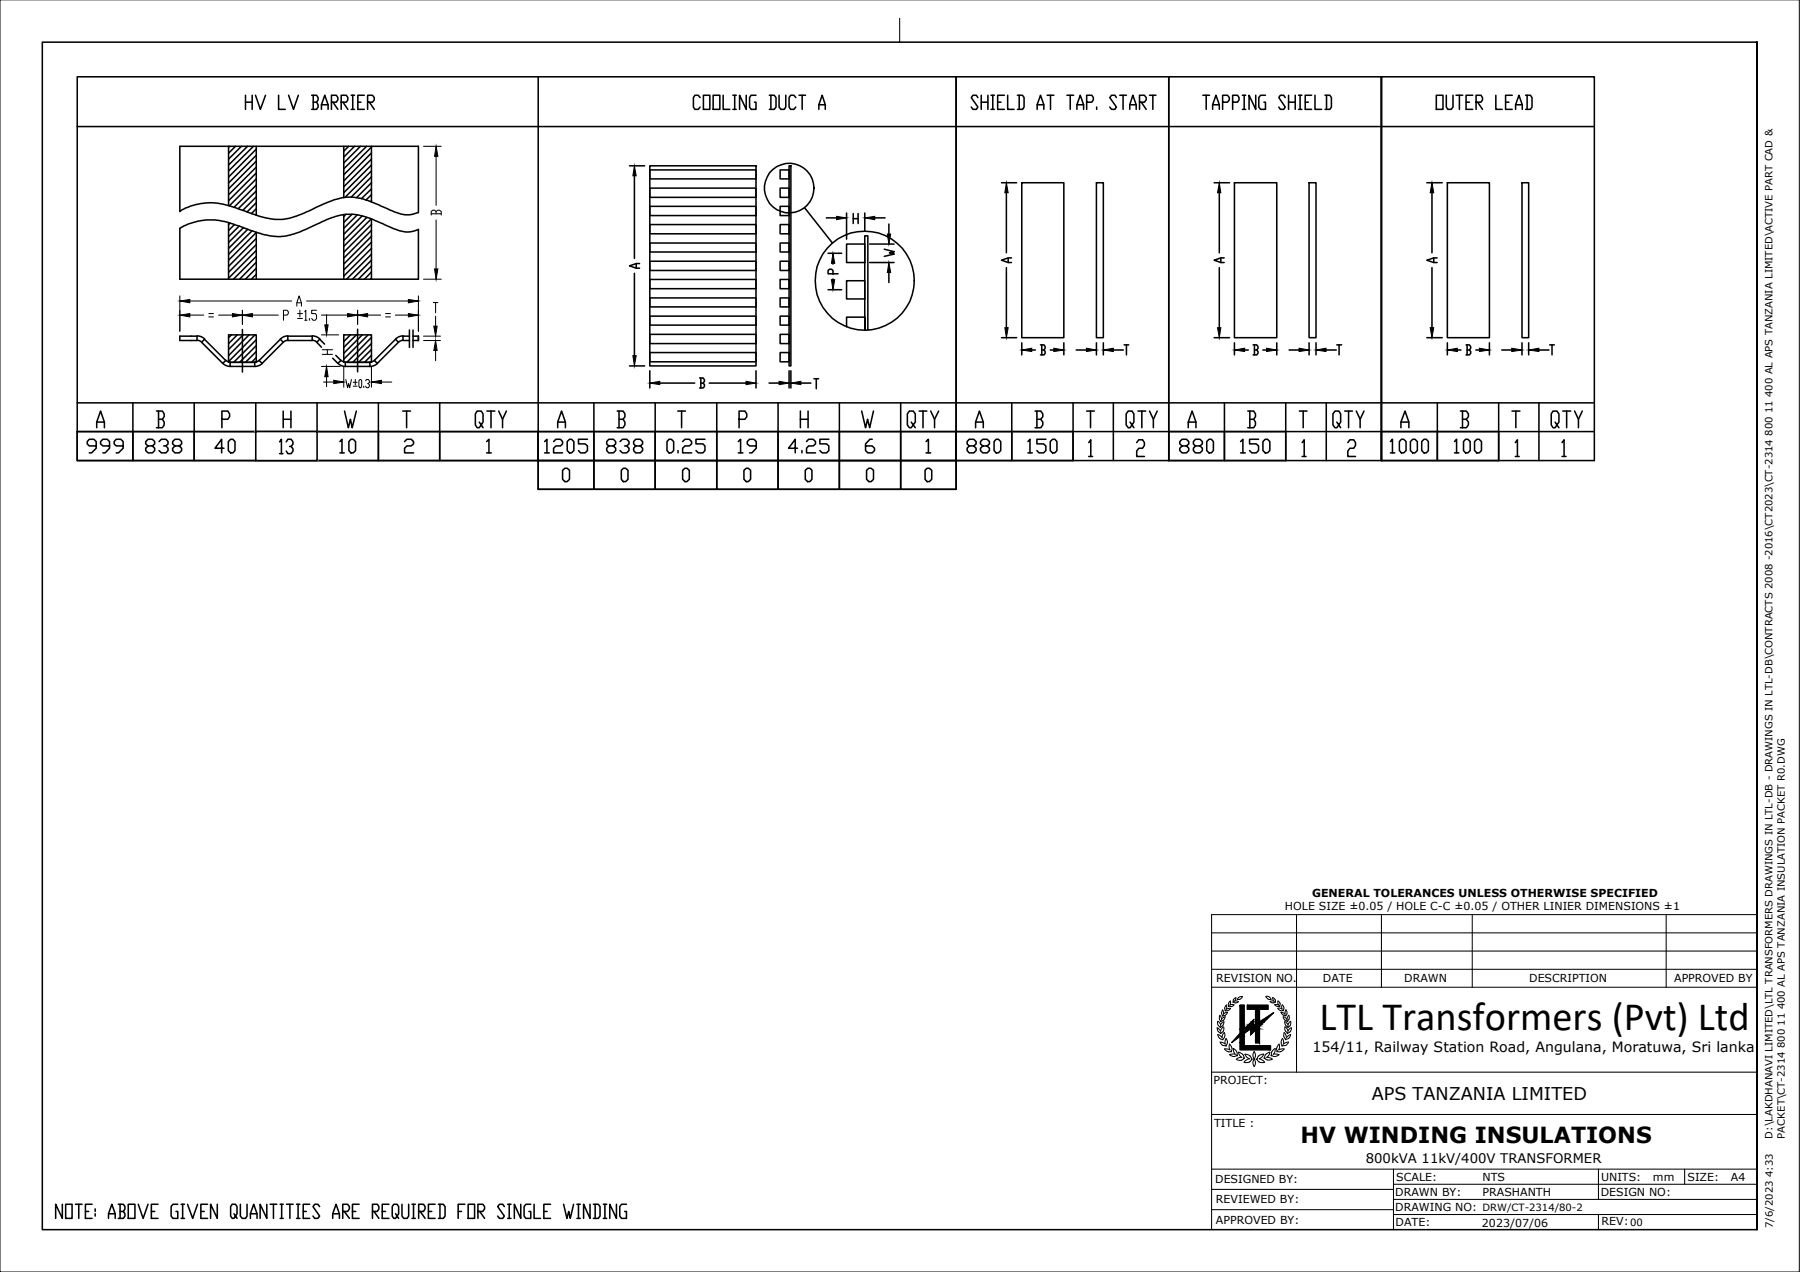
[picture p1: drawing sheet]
<svg xmlns="http://www.w3.org/2000/svg" width="297mm" height="210mm" viewBox="0 0 297 210" stroke-linecap="round" stroke-linejoin="round" font-family="sans-serif">
<!-- layer: 0 -->
<g fill="none" stroke="#000" stroke-width=".25">
<path d="M40.5 16.9h1.1M40.5 15.7v2.3M41.6 15.7v2.3M42.2 15.7l.8 2.3 .8-2.3M46 15.7v2.3h1.1M47.6 15.7l.8 2.3 .8-2.3M51.4 15.7h.8l.3 .4v.4l-.3 .4M51.7 16.9h.5l.3 .4v.4l-.3 .3h-.8M51.7 15.7v2.3M53 18v-.7l.6-1.6 .5 1.6v.7M53 17.3h1.1M54.7 16.9h.8l.3-.4v-.4l-.3-.4h-.8v2.3"/>
<path d="M54.9 16.9l.9 1.1M56.3 16.9h.8l.3-.4v-.4l-.3-.4h-.8v2.3M56.6 16.9l.8 1.1M58 15.7h.5M58 18h.5M58.2 15.7v2.3M59.1 16.9h.5M60.1 15.7h-1v2.3h1M60.7 16.9h.8l.3-.4v-.4l-.3-.4h-.8v2.3M61 16.9l.8 1.1M88.8 12.7h69v68h-69zM88.8 12.7h-76.1v63.3h250.4v-63.3h-35.1v63.3"/>
<path d="M115.5 16.1l-.3-.4h-.5l-.3 .4v1.6l.3 .3h.5l.3-.3M116.1 15.7h1v2.3h-1zM117.7 15.7h1.1v2.3h-1.1zM119.3 15.7v2.3h1.1M120.9 15.7h.6M120.9 18h.6M121.2 15.7v2.3M123.1 15.7v2.3l-1.1-2.3v2.3M124.8 15.7h-.8l-.3 .4v1.6l.3 .3h.8v-1.1h-.3M127 15.7h.8l.3 .4v1.6l-.3 .3h-.8M127.2 15.7v2.3M128.6 15.7v2l.3 .3h.5l.3-.3v-2"/>
<path d="M131.3 16.1l-.3-.4h-.5l-.3 .4v1.6l.3 .3h.5l.3-.3M131.9 15.7h1M132.4 15.7v2.3M135.1 18v-.7l.6-1.6 .5 1.6v.7M135.1 17.3h1.1M161.4 16.1l-.3-.4h-.5l-.3 .4 1.1 1.6-.3 .3h-.5l-.3-.3M161.9 15.7v2.3M161.9 16.9h1.1M163 15.7v2.3M163.5 15.7h.6M163.5 18h.6M163.8 15.7v2.3"/>
<path d="M164.6 16.9h.6M165.7 15.7h-1.1v2.3h1.1M166.3 15.7v2.3h1M167.9 15.7h.8l.3 .4v1.6l-.3 .3h-.8M168.2 15.7v2.3M171.2 18v-.7l.5-1.6 .6 1.6v.7M171.2 17.3h1.1M172.8 15.7h1.1M173.4 15.7v2.3M176.1 15.7h1.1M176.6 15.7v2.3M177.7 18v-.7l.6-1.6 .5 1.6v.7"/>
<path d="M177.7 17.3h1.1M179.3 16.9h.9l.2-.4v-.4l-.2-.4h-.9v2.3M181 17.7v.3M184.2 16.1l-.2-.4h-.6l-.3 .4 1.1 1.6-.2 .3h-.6l-.3-.3M184.8 15.7h1.1M185.3 15.7v2.3M186.4 18v-.7l.5-1.6 .6 1.6v.7M186.4 17.3h1.1M188 16.9h.8l.3-.4v-.4l-.3-.4h-.8v2.3M188.3 16.9l.8 1.1M189.7 15.7h1.1M190.2 15.7v2.3"/>
<path d="M198.5 15.7h1.1M199.1 15.7v2.3M200.1 18v-.7l.6-1.6 .5 1.6v.7M200.1 17.3h1.1M201.8 16.9h.8l.3-.4v-.4l-.3-.4h-.8v2.3M203.4 16.9h.8l.3-.4v-.4l-.3-.4h-.8v2.3M205 15.7h.6M205 18h.6M205.3 15.7v2.3M207.2 15.7v2.3l-1.1-2.3v2.3M208.8 15.7h-.8l-.3 .4v1.6l.3 .3h.8v-1.1h-.2M212.1 16.1l-.3-.4h-.5l-.3 .4 1.1 1.6-.3 .3h-.5l-.3-.3"/>
<path d="M212.6 16.9h1.1M212.6 15.7v2.3M213.7 15.7v2.3M214.3 15.7h.5M214.3 18h.5M214.5 15.7v2.3M215.4 16.9h.5M216.5 15.7h-1.1v2.3h1.1M217 15.7v2.3h1.1M218.7 15.7h.8l.2 .4v1.6l-.2 .3h-.8M218.9 15.7v2.3M228 12.7v63.3"/>
<path d="M237 15.7h1.1v2.3h-1.1zM238.7 15.7v2l.2 .3h.6l.3-.3v-2M240.3 15.7h1.1M240.8 15.7v2.3M241.9 16.9h.6M243 15.7h-1.1v2.3h1.1M243.6 16.9h.8l.2-.4v-.4l-.2-.4h-.8v2.3M243.8 16.9l.8 1.1M246.8 15.7v2.3h1.1M248.5 16.9h.5M249.6 15.7h-1.1v2.3h1.1M250.1 18v-.7l.6-1.6 .5 1.6v.7"/>
<path d="M250.1 17.3h1.1M251.8 15.7h.8l.2 .4v1.6l-.2 .3h-.8M252 15.7v2.3M12.7 20.9h250.4M29.7 24.1h39.3v11l-.4 .1a4.6 4.6 0 0 1-3.9-.4l-1.2-.5a14.1 14.1 0 0 0-5.3-1.8 10.7 10.7 0 0 0-5.4 1.4 19.3 19.3 0 0 1-6.1 2.3 12.1 12.1 0 0 1-5.7-1.1 17.4 17.4 0 0 0-6.2-1.6l-1.7 .1-1.2 .3-1.4 .5-.8 .5zM29.7 37.7l.6-.4 1.2-.5 1.3-.3 1.3-.2a12.8 12.8 0 0 1 5.6 1.1 17.6 17.6 0 0 0 5.6 1.6h.2a10.1 10.1 0 0 0 5.4-1.4 23.1 23.1 0 0 1 5.3-2.1l.7-.1a9.1 9.1 0 0 1 5.4 1.1l1.2 .6a8.5 8.5 0 0 0 3.9 1.2l.8-.1 .8-.3v8.2h-39.3zM37.7 24.1v9.8M37.7 36.8v9.3M37.9 24.1l-.2 .2M38 36.8l-.3 .3M38.7 37.1l-1 .9M38.9 24.1l-1.2 1.2"/>
<path d="M39.5 37.3l-1.8 1.7M39.8 24.1l-2.1 2.2M40.2 37.6l-2.5 2.4M40.9 24.1l-3.2 3.1M40.9 37.8l-3.2 3.2M41.6 38.1l-3.9 3.9M41.8 24.1l-4.1 4.1M42.3 24.6l-4.6 4.6M42.3 25.6l-4.6 4.6M42.3 26.6l-4.6 4.6M42.3 27.6l-4.6 4.5M42.3 28.5l-4.6 4.6"/>
<path d="M42.3 29.5l-4.5 4.5M42.3 30.5l-3.7 3.7M42.3 31.5l-3 2.9M42.3 32.5l-2.3 2.2M42.3 33.5l-1.5 1.5M42.3 34.4l-.8 .8M42.3 35.4l-.1 .1M42.3 38.4l-4.6 4.5M42.3 39.3l-4.6 4.7M42.3 24.1v11.4M42.3 38.3v7.8M56.7 24.1v8.5"/>
<path d="M56.7 35.4v10.7M57.1 35.4l-.4 .3M57.5 24.1l-.8 .8M58.1 35.4l-1.4 1.3M58.5 24.1l-1.8 1.8M59 35.4l-2.3 2.3M59.5 24.1l-2.8 2.8M59.8 35.6l-3.1 3.1M60.5 24.1l-3.8 3.8M60.5 35.9l-3.8 3.8M61.3 36.1l-4.6 4.6M61.3 33.1l-.1 .1"/>
<path d="M61.3 39l-4.6 4.6M61.3 26.3l-4.6 4.5M61.3 24.3l-4.6 4.5M61.3 25.2l-4.6 4.7M61.3 27.2l-4.6 4.6M61.3 28.2l-4.4 4.4M61.3 29.2l-3.3 3.3M61.3 30.2l-2.5 2.4M61.3 31.2l-1.7 1.6M61.3 32.1l-.9 .9M61.3 37.1l-4.6 4.5M61.3 38l-4.6 4.6"/>
<path d="M61.3 40l-4.6 4.5M61.3 24.1v9.2M61.3 36.1v10M103.9 27.4h2.5M104.7 29v13.6M107.2 27.4h17.6v33h-17.6zM107.2 37.1h17.6v1.5h-17.6zM107.2 34.1h17.6v1.5h-17.6zM107.2 31h17.6v1.6h-17.6zM107.2 28h17.6v1.5h-17.6zM128.7 37.1h1.5v1.5h-1.5zM128.7 34.1h1.5v1.5h-1.5z"/>
<path d="M128.7 31h1.5v1.6h-1.5zM128.7 28h1.5v1.5h-1.5zM130.2 27.4h.3v33h-.3zM132.8 34.3l4.6 5.8M136.4 36h1.6M139.7 35.2v4.3M140.8 35.2v1.7M140.8 36.1h.8M141.6 35.2v1.7M142.7 35.2v2.9M144.4 36h1.6M146.7 37v1.6"/>
<path d="M165.3 30.2h2.5M166.1 31.8v9.9M168.6 30.2h7v25.5h-7zM180.9 30.2h1.2v25.5h-1.2zM200.4 30.2h2.5M201.2 31.8v9.9M203.7 30.2h7v25.5h-7zM216 30.2h1.2v25.5h-1.2zM235.5 30.2h2.5M236.3 31.8v9.9M238.8 30.2h7v25.5h-7zM251.2 30.2h1.1v25.5h-1.1z"/>
<path d="M29.7 55.5h2.8v.7h-2.8zM32.5 55.4a1.76 1.76 0 0 1 1.3 .5M32.5 56.1l.8 .4M33.7 56l3.6 3.5-.6 .5-3.4-3.5zM36.8 60a1.76 1.76 0 0 0 1.2 .5M37.3 59.4l.4 .3M37.7 55.3h4.6v4.4h-4.6zM37.9 59.7h.1M38 59.8h4v.7h-4zM38.2 55.3l-.5 .4M39.2 55.3l-1.5 1.4M40 54.4v7"/>
<path d="M40.1 55.3l-2.4 2.4M41.1 55.3l-3.4 3.4M42.1 55.3l-4.4 4.4M42.2 59.7h-.1M42.3 56.1l-3.7 3.7M42.3 57l-2.8 2.8M42.3 58l-1.8 1.8M42.3 59l-.8 .8M42.3 40.4l-4.6 4.5M42.3 41.3l-4.6 4.6M42.3 42.3l-3.8 3.8M42.3 43.3l-2.8 2.8"/>
<path d="M42.3 44.3l-1.8 1.8M42.3 45.3l-.8 .8M42.8 59.5l3.5-3.5 .4 .5-3.4 3.5zM42.8 59.4l-.5 .3M43.3 60a1.76 1.76 0 0 1-1.2 .5M47.5 55.5h4v.7h-4zM47.5 55.4a1.76 1.76 0 0 0-1.2 .5M47.5 56.1l-.7 .4M51.5 55.4a1.76 1.76 0 0 1 1.3 .5M51.5 56.1l.8 .4M53.6 56.8l-.9-.8-.4 .5 .7 .8M55.4 58.6l.9 .9-.5 .5-.9-.9"/>
<path d="M55.8 60a1.76 1.76 0 0 0 1.2 .5M56.3 59.4l.4 .3M56.7 55.3h4.6v4.4h-4.6zM56.8 55.3l-.1 .1M56.9 59.7h.1M57 59.8h4v.7h-4zM57.8 55.3l-1.1 1.1M58.8 55.3l-2.1 2M59 54.3v7.1M59.8 55.3l-3.1 3M60.7 55.3l-4 4M61.2 59.7h-.1"/>
<path d="M61.3 55.7l-4.1 4.1M61.3 56.7l-3.1 3.1M61.3 41l-4.6 4.6M61.3 42l-4.1 4.1M61.3 42.9l-3.1 3.2M61.3 43.9l-2.2 2.2M61.3 44.9l-1.1 1.2M61.3 45.9l-.2 .2M61.3 57.7l-2.1 2.1M61.3 58.6l-1.1 1.2M61.3 59.6l-.1 .2M61.8 59.5l3.5-3.5 .4 .5-3.4 3.5z"/>
<path d="M61.8 59.4l-.5 .3M62.3 60a1.76 1.76 0 0 1-1.2 .5M66.5 56.1l-.7 .4M66.5 55.4a1.76 1.76 0 0 0-1.2 .5M67.6 55.5h-1.1v.7h1.1M67.6 54.5v2.8M68.2 56.2h.8M68.2 55.5h.8M68.2 54.5v2.8M69 55.5v.7M104.7 45.1v13.6M105 43.5v.8"/>
<path d="M105.5 43.5h-.5l-1.1 .4 1.1 .4h.5M107.2 58.2h17.6v1.5h-17.6zM107.2 55.2h17.6v1.5h-17.6zM107.2 52.2h17.6v1.5h-17.6zM107.2 49.2h17.6v1.4h-17.6zM107.2 46.1h17.6v1.5h-17.6zM107.2 43.1h17.6v1.5h-17.6zM107.2 40.1h17.6v1.5h-17.6zM128.7 58.2h1.5v1.5h-1.5zM128.7 55.2h1.5v1.5h-1.5zM128.7 52.2h1.5v1.5h-1.5zM128.7 49.2h1.5v1.4h-1.5z"/>
<path d="M128.7 46.1h1.5v1.5h-1.5zM128.7 43.1h1.5v1.5h-1.5zM128.7 40.1h1.5v1.5h-1.5zM136.7 47.8h2.2M136.7 41.8h2.2M137.5 45.2v-.6l-.3-.2h-.3l-.2 .2v.6h1.6M137.5 43.4v.2M137.5 46v.2M139.7 53.9v-1.6h3v2.2v-15.6h.5v15.6M139.7 46.3h3v3h-3zM139.7 40.3h3v3h-3zM143.5 40.3h4"/>
<path d="M143.5 43.3h4M145.9 41.1l1.7 .4-.8 .2 .8 .2-1.7 .4M146.7 45v1.6M165.3 55.7h2.5M166.1 44.2v9.9M166.4 42.6v.7M166.9 42.6h-.5l-1.1 .3 1.1 .4h.5M168.6 56.6v2M170.3 57.8h.6M171.7 56.9h.6l.2 .3-.2 .6M171.9 57.8h.4l.2 .2v.3l-.2 .3h-.6M171.9 56.9v1.7"/>
<path d="M173.3 57.8h.6M175.6 56.6v2M177.6 57.8h1.7M180.9 56.6v2M182.1 56.6v2M183.7 57.8h1.7M185.5 56.9h.8M185.9 56.9v1.7M200.4 55.7h2.5M201.2 44.2v9.9M201.5 42.6v.7M202 42.6h-.5l-1.1 .3 1.1 .4h.5"/>
<path d="M203.7 56.6v2M205.4 57.8h.6M206.8 56.9h.6l.2 .3v.3l-.2 .3M207 57.8h.4l.2 .2v.3l-.2 .3h-.6M207 56.9v1.7M208.4 57.8h.6M210.7 56.6v2M212.7 57.8h1.7M216 56.6v2M217.2 56.6v2M218.8 57.8h1.7M220.6 56.9h.8"/>
<path d="M221 56.9v1.7M235.5 55.7h2.5M236.3 44.2v9.9M236.6 42.6v.7M237.2 42.6h-.6l-1.1 .3 1.1 .4h.6M238.8 56.6v2M240.5 57.8h.6M241.9 56.9h.6l.2 .3v.3l-.2 .3M242.1 57.8h.4l.2 .2v.3l-.2 .3h-.6M242.1 56.9v1.7M243.5 57.8h.6M245.8 56.6v2"/>
<path d="M247.8 57.8h1.7M251.2 56.6v2M252.3 56.6v2M254 57.8h1.6M255.7 56.9h.8M256.1 56.9v1.7M12.7 66.5h250.4M15.9 73.6h-1.2l-.3-.3v-.4l.3-.4h.8l.4 .4v1.1l-.8 .7h-.4M16 70.6v-.9l.6-1.9 .6 1.9v.9M16 69.7h1.2M18.1 73.6h-1.1l-.4-.3v-.4l.4-.4h.7l.4 .4v1.1l-.7 .7h-.4M20.3 73.6h-1.1l-.4-.3v-.4l.4-.4h.7l.4 .4v1.1l-.7 .7h-.4"/>
<path d="M21.9 66.5v9.5M24.4 73.6l-.4-.3v-.4l.4-.4h.7l.4 .4v.4l-.4 .3h-.7l-.4 .4v.4l.4 .3h.7l.4-.3v-.4l-.4-.4M25.8 67.8h1l.3 .5v.5l-.3 .4M26.2 69.2h.6l.3 .5v.4l-.3 .5h-1M26.2 67.8v2.8M26.2 72.9l.4-.4h.8l.3 .4v.4l-.3 .3h-.4M27.4 73.6l.3 .4v.4l-.3 .3h-.8l-.4-.3M28.9 73.6l-.4-.3v-.4l.4-.4h.7l.4 .4v.4l-.4 .3h-.7l-.4 .4v.4l.4 .3h.7l.4-.3v-.4l-.4-.4M32 66.5v9.5M36.6 69.2h1l.3-.4v-.5l-.3-.5h-1v2.8M37 74h-1.5l1.1-1.5v2.2M37.7 72.9l.4-.4h.3l.4 .4v1.5l-.4 .3h-.3l-.4-.3z"/>
<path d="M42.2 71.2h10.1v4.8h-10.1zM42.2 66.5v9.5M46.1 72.9l.3-.4v2.4M46.1 74.9h.6M46.7 69.2h1.3M46.7 67.8v2.8M46.9 73.6l-.4-.3v-.4l.4-.4h.7l.4 .4v.4l-.4 .3h-.7l-.4 .4v.4l.4 .3h.7l.4-.3v-.4l-.4-.4M47.2 72.9l.3-.4h.5l.3 .4v.4l-.3 .4h-.2M48 67.8v2.8M48 73.7l.3 .4v.3l-.3 .5h-.5l-.3-.5M52.3 66.5v9.5M56.1 72.9l.3-.4v2.2"/>
<path d="M56.1 74.7h.7M56.9 67.8l.6 2.8 .3-1.4 .3 1.4 .7-2.8M57.9 72.5h.4l.4 .4v1.5l-.4 .3h-.4l-.3-.3v-1.5zM62.4 66.5v9.5M66.5 67.8h1.2M66.8 72.9l.3-.4h.8l.3 .4v.4l-.3 .3h-.8l-.3 .4v.7h1.4M67.1 67.8v2.8M72.6 66.5v9.5M79.1 69.7l.3 .4-.3 .5h-.4l-.3-.5v-1.8l.3-.5h.7l.3 .5v1.4l-.3 .4 .3 .5M80.3 72.9l.4-.4v2.2M80.3 74.7h.8M80.3 67.8h1.4"/>
<path d="M81 67.8v2.8M82.3 67.8l.6 1.4v1.4M83.6 67.8l-.7 1.4M88.8 76v-4.8v4.8h69v-63.3h35.1v63.3v-63.3h35.1v63.3M88.8 76v4.7h69M89.9 72.9l.4-.4v2.2M89.9 74.7h.7M91.4 72.9l.3-.4h.8l.3 .4v.4l-.3 .3h-.8l-.3 .4v.7h1.4M92 70.6v-.9l.7-1.9 .6 1.9v.9M92 69.7h1.3M92.8 77.6l.4-.3h.4l.4 .3v1.5l-.4 .4h-.4l-.4-.4zM93.6 72.9l.4-.4h.3l.4 .4v1.5l-.4 .3h-.3l-.4-.3z"/>
<path d="M96.9 72.5h-1.4v.8h1.1l.3 .3v.8l-.3 .3h-.8l-.3-.3M98 66.5v14.2M100.5 73.6l-.4-.3v-.4l.4-.4h.7l.4 .4v.4l-.4 .3h-.7l-.4 .4v.4l.4 .3h.7l.4-.3v-.4l-.4-.4M101.9 67.8h.9l.3 .5v.5l-.3 .4M102.2 69.2h.6l.3 .5v.4l-.3 .5h-.9M102.2 67.8v2.8M102.3 72.9l.4-.4h.7l.4 .4v.4l-.4 .3h-.3M102.5 77.6l.4-.3h.4l.3 .3v1.5l-.3 .4h-.4l-.4-.4zM103.4 73.6l.4 .4v.4l-.4 .3h-.7l-.4-.3M103.9 60.4h2.5M104.9 73.6l-.3-.3v-.4l.3-.4h.8l.3 .4v.4l-.3 .3h-.8l-.3 .4v.4l.3 .3h.8l.3-.3v-.4l-.3-.4M107.2 61.2v2.8"/>
<path d="M108.1 66.5v14.2M108.9 63.2h5.7M110.4 72.5h.4l.4 .4v1.5l-.4 .3h-.4l-.3-.3v-1.5zM111.8 67.8h1.3M111.9 74.4v.3M112.5 67.8v2.8M112.6 72.9l.4-.4h.7l.4 .4v.4l-.4 .3h-.7l-.4 .4v.7h1.5M112.6 77.6l.4-.3h.4l.3 .3v1.5l-.3 .4h-.4l-.4-.4zM115.4 62.4h.6l.2 .3v.2l-.2 .3M115.7 63.2h.3l.2 .3v.3l-.2 .2h-.6M115.7 62.4v1.6M116.3 72.5h-1.4v.8h1.1l.3 .3v.8l-.3 .3h-.8l-.3-.3"/>
<path d="M117.1 63.2h6M118.3 66.5v14.2M121.8 72.9l.4-.4v2.2M121.8 74.7h.8M122 69.2h.9l.3-.4v-.5l-.3-.5h-.9v2.8M122.8 77.6l.3-.3h.4l.4 .3v1.5l-.4 .4h-.4l-.3-.4zM124.8 61.2v2.8M124.8 73.6h-1.1l-.4-.3v-.4l.4-.4h.7l.4 .4v1.1l-.7 .7h-.4M126.9 63.2h1.7M128.4 66.5v14.2M130.2 61.2v2.8M130.5 61.2v2.8"/>
<path d="M131.6 74h-1.5l1.1-1.5v2.2M132.1 67.8v2.8M132.1 69.2h1.2M132.2 63.2h1.6M132.3 74.4v.3M132.9 77.6l.4-.3h.3l.4 .3v1.5l-.4 .4h-.3l-.4-.4zM133.1 72.9l.3-.4h.8l.4 .4v.4l-.4 .3h-.8l-.3 .4v.7h1.5M133.3 67.8v2.8M134.3 62.5h.8M134.7 62.5v1.6M136.8 72.5h-1.5v.8h1.1l.4 .3v.8l-.4 .3h-.7l-.4-.3M138.5 66.5v14.2"/>
<path d="M142.2 67.8l.6 2.8 .4-1.4 .3 1.4 .6-2.8M143 77.6l.4-.3h.4l.3 .3v1.5l-.3 .4h-.4l-.4-.4zM143.9 72.5h-.3l-.8 .8v1.1l.4 .3h.7l.4-.3v-.4l-.4-.4h-1.1M148.6 66.5v14.2M150.4 69.7l.3 .4-.3 .5h-.3l-.4-.5v-1.8l.4-.5h.6l.3 .5v1.4l-.3 .4 .3 .5M151.7 67.8h1.3M152.3 67.8v2.8M152.7 77.6l.3-.3h.4l.4 .3v1.5l-.4 .4h-.4l-.3-.4zM152.8 72.9l.4-.4v2.2M152.8 74.7h.8M153.6 67.8l.6 1.4v1.4M154.9 67.8l-.7 1.4"/>
<path d="M159.9 73.6l-.3-.3v-.4l.3-.4h.8l.4 .4v.4l-.4 .3h-.8l-.3 .4v.4l.3 .3h.8l.4-.3v-.4l-.4-.4M161 70.6v-.9l.6-1.9 .7 1.9v.9M161 69.7h1.3M162.2 73.6l-.4-.3v-.4l.4-.4h.7l.4 .4v.4l-.4 .3h-.7l-.4 .4v.4l.4 .3h.7l.4-.3v-.4l-.4-.4M164.4 72.5h.4l.3 .4v1.5l-.3 .3h-.4l-.4-.3v-1.5zM167 66.5v9.5M169.6 72.9l.4-.4v2.2M169.6 74.7h.7M170.8 67.8h.9l.4 .5v.5l-.4 .4M171.1 69.2h.6l.4 .5v.4l-.4 .5h-.9M171.1 67.8v2.8M172.6 72.5h-1.5v.8h1.1l.4 .3v.8l-.4 .3h-.8l-.3-.3"/>
<path d="M173.3 72.9l.4-.4h.4l.3 .4v1.5l-.3 .3h-.4l-.4-.3zM177.1 66.5v9.5h-19.3v-4.8v9.5M179.3 67.8h1.3M179.7 73l.3-.4v2.7M179.7 75.3h.6M180 67.8v2.8M183.7 66.5v9.5M186.5 69.7l.3 .4-.3 .5h-.3l-.4-.5v-1.8l.4-.5h.6l.3 .5v1.4l-.3 .4 .3 .5M187.6 73l.3-.4h.7l.2 .4v.5l-.2 .5h-.7l-.3 .4v.9h1.2M187.8 67.8h1.3M188.4 67.8v2.8M189.7 67.8l.6 1.4v1.4"/>
<path d="M191 67.8l-.7 1.4M195.1 73.6l-.4-.3v-.4l.4-.4h.7l.4 .4v.4l-.4 .3h-.7l-.4 .4v.4l.4 .3h.7l.4-.3v-.4l-.4-.4M196.1 70.6v-.9l.6-1.9 .7 1.9v.9M196.1 69.7h1.3M197.3 73.6l-.4-.3v-.4l.4-.4h.7l.4 .4v.4l-.4 .3h-.7l-.4 .4v.4l.4 .3h.7l.4-.3v-.4l-.4-.4M199.1 72.9l.4-.4h.4l.3 .4v1.5l-.3 .3h-.4l-.4-.3zM202.1 66.5v9.5M204.7 72.9l.4-.4v2.2M204.7 74.7h.8M205.9 67.8h1l.3 .5v.5l-.3 .4M206.2 69.2h.7l.3 .5v.4l-.3 .5h-1M206.2 67.8v2.8"/>
<path d="M207.7 72.5h-1.5v.8h1.1l.4 .3v.8l-.4 .3h-.7l-.4-.3M208.4 72.9l.4-.4h.4l.3 .4v1.5l-.3 .3h-.4l-.4-.3zM212.2 66.5v9.5h-19.3v-4.8M214.4 67.8h1.3M214.9 73l.3-.4v2.7M214.9 75.3h.6M215.1 67.8v2.8M218.9 66.5v9.5M220.6 69.7l.3 .4-.3 .5h-.3l-.3-.5v-1.8l.3-.5h.6l.3 .5v1.4l-.3 .4 .3 .5M221.9 67.8h1.3M222.4 73l.4-.4h.6l.3 .4v.5l-.3 .5h-.6l-.4 .4v.9h1.3M222.5 67.8v2.8"/>
<path d="M223.8 67.8l.7 1.4v1.4M225.1 67.8l-.6 1.4M229.4 72.9l.4-.4v2.2M229.4 74.7h.8M231.2 70.6v-.9l.7-1.9 .6 1.9v.9M231.2 69.7h1.3M231.3 72.5h.3l.4 .4v1.5l-.4 .3h-.3l-.4-.3v-1.5zM232.7 72.9l.4-.4h.4l.4 .4v1.5l-.4 .3h-.4l-.4-.3zM234.6 72.9l.4-.4h.4l.3 .4v1.5l-.3 .3h-.4l-.4-.3zM237.2 66.5v9.5M240 72.9l.4-.4v2.2M240 74.7h.7"/>
<path d="M241 67.8h1l.3 .5v.5l-.3 .4M241.3 69.2h.7l.3 .5v.4l-.3 .5h-1M241.3 67.8v2.8M241.9 72.5h.3l.4 .4v1.5l-.4 .3h-.3l-.4-.3v-1.5zM243.3 72.9l.4-.4h.4l.4 .4v1.5l-.4 .3h-.4l-.4-.3zM247.3 66.5v9.5h-19.3v-4.8M249.5 67.8h1.3M250.1 73l.3-.4v2.7M250.1 75.3h.6M250.1 67.8v2.8M254 66.5v9.5M256.6 69.7l.3 .4-.3 .5h-.3l-.3-.5v-1.8l.3-.5h.6l.4 .5v1.4l-.4 .4 .4 .5"/>
<path d="M257.8 73l.3-.4v2.7M257.8 75.3h.6M257.9 67.8h1.3M258.5 67.8v2.8M259.8 67.8l.7 1.4v1.4M261.1 67.8l-.6 1.4M263.1 71.2h-250.4v4.8h76.1M10.3 198.7v2.4l-1.1-2.4v2.4M10.8 198.7h1.1v2.4h-1.1zM12.4 198.7h1.1M13 198.7v2.4M14.1 199.9h.5"/>
<path d="M15.2 198.7h-1.1v2.4h1.1M15.7 199.5v.4M19.5 198.7h.9l.2 .4v.4l-.2 .4M19.8 199.9h.6l.2 .4v.4l-.2 .4h-.9M19.8 198.7v2.4M21.2 198.7h1.1v2.4h-1.1zM22.8 198.7l.8 2.4 .8-2.4M25 199.9h.5M26.1 198.7h-1.1v2.4h1.1M29.3 198.7h-.8l-.3 .4v1.6l.3 .4h.8v-1.2h-.3M29.9 198.7h.5M30.1 198.7v2.4"/>
<path d="M30.9 198.7l.9 2.4 .8-2.4M33.1 199.9h.6M34.2 198.7h-1.1v2.4h1.1M35.9 198.7v2.4l-1.1-2.4v2.4M39.7 198.7v2l.3 .4h.5l.3-.4v-2M44 198.7v2.4l-1.1-2.4v2.4M44.6 198.7h1.1M45.1 198.7v2.4M46.2 198.7h.5M46.5 198.7v2.4M47.3 198.7h1.1M47.8 198.7v2.4"/>
<path d="M48.9 198.7h.6M49.2 198.7v2.4M50 199.9h.5M51.1 198.7h-1.1v2.4h1.1M52.7 199.1l-.2-.4h-.6l-.3 .4 1.1 1.6-.2 .4h-.6l-.3-.4M56.6 199.9h.8l.3-.4v-.4l-.3-.4h-.8v2.4M56.8 199.9l.9 1.2M58.2 199.9h.5M59.3 198.7h-1.1v2.4h1.1M61.5 199.9h.8l.2-.4v-.4l-.2-.4h-.8v2.4M61.7 199.9l.8 1.2M63.1 199.9h.5"/>
<path d="M64.2 198.7h-1.1v2.4h1.1M66.3 198.7v2l.3 .4h.6l.2-.4v-2M68 198.7h.5M68.2 198.7v2.4M69.1 199.9h.8l.2-.4v-.4l-.2-.4h-.8v2.4M69.3 199.9l.8 1.2M70.7 199.9h.5M71.8 198.7h-1.1v2.4h1.1M72.3 198.7h.9l.2 .4v1.6l-.2 .4h-.9M72.6 198.7v2.4M75.6 199.9h.6M76.7 198.7h-1.1v2.4"/>
<path d="M77.3 198.7h1v2.4h-1zM78.9 199.9h.8l.3-.4v-.4l-.3-.4h-.8v2.4M79.2 199.9l.8 1.2M83.2 199.1l-.2-.4h-.6l-.3 .4 1.1 1.6-.2 .4h-.6l-.3-.4M83.8 198.7h.5M84 198.7v2.4M85.9 198.7v2.4l-1-2.4v2.4M87.6 198.7h-.8l-.3 .4v1.6l.3 .4h.8v-1.2h-.3M88.1 198.7v2.4h1.1M89.7 199.9h.6M90.8 198.7h-1.1v2.4h1.1M93 198.7l.6 2.4 .3-1.2 .2 1.2 .6-2.4"/>
<path d="M95.2 198.7h.6M95.5 198.7v2.4M97.4 198.7v2.4l-1.1-2.4v2.4M97.9 198.7h.8l.3 .4v1.6l-.3 .4h-.8M98.2 198.7v2.4M99.6 198.7h.5M99.8 198.7v2.4M101.7 198.7v2.4l-1.1-2.4v2.4M103.4 198.7h-.8l-.3 .4v1.6l.3 .4h.8v-1.2h-.3M15.7 200.3v.4M17.9 201.1v-.8l.6-1.6 .5 1.6v.8M17.9 200.3h1.1"/>
<path d="M29.9 201.1h.5M38.6 200.3l.3 .4-.3 .4h-.3l-.2-.4v-1.6l.2-.4h.6l.2 .4v1.2l-.2 .4 .2 .4M41.3 201.1v-.8l.6-1.6 .5 1.6v.8M41.3 200.3h1.1M46.2 201.1h.5M48.9 201.1h.6M54.9 201.1v-.8l.6-1.6 .5 1.6v.8M54.9 200.3h1.1M65.3 200.3l.2 .4-.2 .4h-.3l-.3-.4v-1.6l.3-.4h.5l.3 .4v1.2l-.3 .4 .3 .4M68 201.1h.5M83.8 201.1h.5M95.2 201.1h.6"/>
<path d="M99.6 201.1h.5"/>
<circle cx="130.2" cy="31" r="4.1"/>
<circle cx="142.7" cy="46.3" r="8.2"/>
</g>
<g fill="#000" stroke="#000" stroke-width=".17">
<path d="M72 24.1l.3 1.7h-.6zM104.7 27.4l.3 1.6h-.6zM138 35.7l1.7 .3-1.7 .3zM142.7 36l1.7-.3v.6zM146.4 38.6h.6l-.3 1.7zM166.1 30.2l.3 1.6h-.6zM201.2 30.2l.3 1.6h-.6zM236.3 30.2l.3 1.6h-.6zM29.7 49.7l1.6-.3v.6zM29.7 52l1.6-.3v.6zM38.4 51.7l1.6 .3-1.6 .3zM40 52l1.7-.3v.6z"/>
<path d="M53.6 53.6h.5l-.2 1.7zM57.4 51.7l1.6 .3-1.6 .3zM59 52l1.7-.3v.6zM67.4 49.4l1.6 .3-1.6 .3zM67.4 51.7l1.6 .3-1.6 .3zM71.9 56.2l.2 1.6h-.5zM71.6 53.8h.5l-.2 1.7zM71.7 44.4h.6l-.3 1.7zM104.4 58.7h.6l-.3 1.7zM137.2 46.2h.6l-.3 1.6zM137.5 41.8l.3 1.6h-.6zM146.7 43.3l.3 1.7h-.6z"/>
<path d="M165.8 54.1h.6l-.3 1.6zM168.6 57.8l1.7-.3v.5zM173.9 57.5l1.7 .3-1.7 .2zM179.3 57.5l1.6 .3-1.6 .2zM182.1 57.8l1.6-.3v.5zM200.9 54.1h.6l-.3 1.6zM203.7 57.8l1.7-.3v.5zM209 57.5l1.7 .3-1.7 .2zM214.4 57.5l1.6 .3-1.6 .2zM217.2 57.8l1.6-.3v.5zM236 54.1h.6l-.3 1.6zM238.8 57.8l1.7-.3v.5z"/>
<path d="M244.1 57.5l1.7 .3-1.7 .2zM249.5 57.5l1.7 .3-1.7 .2zM252.3 57.8l1.7-.3v.5zM53.9 60.5l.2 1.7h-.5zM55.1 62.8l1.6 .2-1.6 .3zM61.3 63l1.6-.2v.5zM107.2 63.2l1.7-.3v.6zM123.1 62.9l1.7 .3-1.7 .3zM128.6 62.9l1.6 .3-1.6 .3zM130.5 63.2l1.7-.3v.6z"/>
</g>
<!-- layer: P -->
<g fill="none" stroke="#000" stroke-width=".17">
<path d="M148.5 3v4M199.9 159.9h90M199.9 156.9h90M199.9 153.9h90M214 150.9v26M228 150.9v12M243 150.9v12M275 150.9v12M289.9 150.9h-90v52M199.9 176.9h90M199.9 162.9h90M200.9 168.5l.1 .7"/>
<path d="M201 168.5l.4 .7M201.1 169.2l.3 .3M201.2 168.2l.3 .3M201.2 168.2l.1-.7 .3 .7M201.3 169.5v.1l.1-.1M201.3 172l.5 .5M201.4 172l.8 .3M201.4 168.5v.1l.1-.1M201.5 170.4l-.1 .2v-.1M201.6 168.2l.3-.3 .3-.1-.1 .2a.58 .58 0 0 1-.5 .5M201.6 167.2l.2 .4M201.7 171.2l-.7-.5 .3 .7 .4 .1"/>
<path d="M201.7 167.6l.1 .1v-.1M201.8 166.7l-.2 .5M201.8 166.6l.1 .8 .7-.3M201.8 170.2l-.3 .2M201.9 172.5h.4M201.9 169.5l-.2 .1-.3 .6-.5-.6a.78 .78 0 0 0 .5 .8M201.9 169.5v.7M202 168.6l-.5 .3-.1 .3M202 168.6v.2a.65 .65 0 0 1-.5 .6M202.1 171.1l-.3 .4h-.1M202.1 171.1l-.1-.7-.2 .2-.1 .6M202.1 166.4v.4h.2"/>
<path d="M202.1 166.4l.3-.6v.7M202.2 167.6h-.4M202.3 166.8h.3M202.4 172.5v.1h-.1M202.5 172.1l-.2 .4M202.6 172.1l-.3-.7-.2 .6 .1 .3M202.6 167.1l-.4 .4M202.7 165.7l.1 .3M202.7 166h.1M202.9 166l.3 .1M202.9 174l.7 .3 .4-.1M202.9 173.3l-.2-.2h-.6l.6 .4h.4"/>
<path d="M203 165.9l.4-.1h.3l-.5 .3M203 165.2l-.1 .7M203 165.2l-.3 .4M203.1 166.4l-.5 .4M203.1 166.4l-.7 .2M203.2 173.4v.2l-.1-.1M203.3 173l-.4-.7-.1 .5 .2 .4M203.3 173l-.1 .4M203.5 165v.3a.6 .6 0 0 0 .9 0M203.7 165.2l.7 .1M203.9 164.6l-.4 .4M204 164.6l-.3 .6"/>
<path d="M204.1 174.1h.1v.2l-.2-.1M204.1 173.6l-.6-.6 .1 .5 .2 .5-.9 .1M204.1 173.6v.5M204.2 164.9a.67 .67 0 0 0 .8-.5 .77 .77 0 0 0-.8 .5M204.6 165.9h.7v4l1.6-1.7v1.1l.3-.2v-2.5h-1.4v-.7h3.5v.7h-1.4v2l2.3-1.5-2.3 2.2v2.8h-.7v-2.1l-.8 .8v-1l-1.1 .7v2.1h4.4v.6h-5.1v-2.2l-1.4 1.1 1.4-1.6zM204.9 174.5h-.5l-.4 .3M205.1 174.1l-.7-.5a1.04 1.04 0 0 0 .5 .9M205.1 174.1l.2 .4M205.2 174.7l-.4 .2-.8-.1M205.2 174.6h.2l-.2 .1M205.4 174l.9 .2M205.4 174a1.12 1.12 0 0 0 .8 .7l-.5 .2-.4 .4"/>
<path d="M206.2 175.2l-.9 .1M206.3 174.2l.2 .5h.1v.2h-.1M206.5 174.9l-.3 .4M207 173.5a1 1 0 0 1 0 1.3 1 1 0 0 1 0-1.3zM207 174.8a1 1 0 0 1 0 1.2 1 1 0 0 1 0-1.2zM207.4 174.7h-.1v.2h.1M207.5 174.9l.3 .4M207.7 174.2l.9-.2-.3 .4-.5 .3 .5 .2 .4 .4-.3 .1-.6-.2M207.7 174.2l-.2 .5M208.7 174.6h-.1l.1 .1M208.8 174.1l.7-.5a1.03 1.03 0 0 1-.5 .9M208.8 174l-.1 .5"/>
<path d="M208.9 164.4a.72 .72 0 0 0 .9 .5M208.9 164.4a.74 .74 0 0 1 .9 .5M209 174.5h.5l.5 .3-.9 .1-.4-.3M209.6 165.3l.5 .2M209.8 174.1h-.1l.1 .2 .1-.1M209.9 174.2l.4 .1M210.2 165.2l-.6 .1M210.3 165.8l.5 .3 .3-.1M210.3 165.8l.7 .1M210.4 165.3l.1 .1-.4 .1M210.4 165l-.4-.4 .2 .6M210.4 173v.5l-.3 .5 1 .1"/>
<path d="M210.4 173l-.4 .4-.2 .3 .1 .3M210.4 165l.1 .3M210.7 173l.1 .4-.1 .1v.1l.1-.1M210.9 166.4l.4 .4M210.9 165.2l.1 .6M210.9 166.4l.7 .1M210.9 165.2l.4 .4M211 173.3l.3-.2h.6l-.6 .4h-.5M211.1 172.3l.1 .5-.2 .4M211.1 174l-.8 .3M211.1 172.3l-.4 .7M211.2 166h-.1"/>
<path d="M211.2 165.6v.3M211.4 167.1l.6 .3 .2-.8 .2 .6M211.4 167.1l.4 .4M211.4 172.1l.2 .4-.1 .1h.1h.1M211.6 165.8v.7M211.6 165.8l.3 .5-.1 .4M211.6 171.4l.2 .2v.7M211.6 171.3l-.2 .8M211.7 166.8h-.4M211.8 166.7v.1l-.1-.1M211.8 167.5h.3M211.8 172.3l.8-.3-.5 .5"/>
<path d="M211.9 171.1v-.7l.3 .5 .1 .3M211.9 171.1l.3 .4M212 168.6v.2a.66 .66 0 0 0 .5 .6v.2l.1-.1M212 168.6l.5 .3 .1 .3M212 169.5a.74 .74 0 0 0 .4 .9M212.1 169.5l.4 .4v.3l.6-.6-.2 .7M212.1 167.6l.1 .1v-.1M212.1 172.5h-.4M212.1 171.5l.1 .1 .1-.1M212.4 167.2l-.2 .4M212.4 168.5l.1 .1v-.1M212.4 170.4l.1 .2v-.2"/>
<path d="M212.5 168.5a.63 .63 0 0 0 .2-1l-.3 .8-.2-.3-.5-.2 .1 .2a.61 .61 0 0 0 .6 .5M212.5 169.2l.5-.7-.1 .7M212.7 171.3l-.4 .2M212.9 170.3l-.4 .1M212.9 169.2l-.3 .3M213 170.7l-.4 .7M213 170.7l-.7 .5M199.9 196.3h30.1M199.9 199.6h30.1M199.9 192.9h90M199.9 183.9h90M230 197.9h59.9"/>
<path d="M230 192.9v10M230 195.4h59.9M263.8 192.9v5M278 192.9v2.5M230 200.4h59.9M263.8 200.4v2.5"/>
</g>
<path d="M289.9 7h-282.9v195.9h282.9v-195.9v195.9" fill="none" stroke="#000" stroke-width=".25"/>
<g fill="#000" stroke="#000" stroke-width=".17">
<path d="M204.2 171h.4l-1.4 1.1zM204.6 165.9h.7zM206.4 170h.8l-.6 .5zM206.5 168.6l.4-.4v.4zM208.4 168.2l1.8-1.1-1.2 1.1z"/>
<path d="M204.6 170.5h.7zM204.6 170.5h.7z"/>
<path d="M204.6 165.9l.7 4v-4zM204.6 165.9l.7 4h-.7z"/>
<path d="M204.6 170.5l.7 .5v-.5zM204.6 170.5l.7 .5h-1.1z"/>
<path d="M204.6 171l.7 1.1v-1.1zM204.6 171l.7 1.1h-.7z"/>
<path d="M204.6 172.1l.7 .5v-.5zM204.6 172.1l.7 .5h-.7z"/>
<path d="M204.6 169.9l.7 .6 1-.6zM204.6 169.9l.7 .6h-.7z"/>
<path d="M205.4 169.8l.9 .1 .1-.1zM205.4 169.8l.9 .1h-1z"/>
<path d="M206.4 170v.5h.2zM206.4 170.5h.2l-.2 .3z"/>
<path d="M206.5 168.6l.4 .5v-.5zM206.5 168.6l.4 .5h-.8z"/>
<path d="M206.1 169.1l.8 .2v-.2zM206.1 169.1l.8 .2h-1z"/>
<path d="M207.2 166.6l.7 1.6v-1.6zM207.2 166.6l.7 1.6h-.7z"/>
<path d="M207.2 168.2l.7 .4v-.4zM207.2 168.2l.7 .4h-.7z"/>
<path d="M205.8 169.3l2.1 .5v-.5zM205.8 169.3l2.1 .5h-2.5z"/>
<path d="M206.4 169.8l1.5 .2v-.2zM206.4 169.8l1.5 .2h-1.5z"/>
<path d="M207.2 170l.7 2.1v-2.1zM207.2 170l.7 2.1h-.7z"/>
<path d="M205.9 169.3h2zM205.8 169.3h.1h2z"/>
<path d="M207.2 169.1l.7 .2 .3-.2zM206.9 169.3l.3-.2 .7 .2z"/>
<path d="M207.2 168.6l1 .5 .4-.5zM207.2 168.6l1 .5h-1z"/>
<path d="M208.4 168.2l.2 .4 .4-.4zM207.9 168.6l.5-.4 .2 .4z"/>
<path d="M205.8 165.9l3.5 .7v-.7zM205.8 165.9l3.5 .7h-3.5z"/>
<path d="M204.6 172.6l5.1 .6v-.6zM204.6 172.6l5.1 .6h-5.1z"/>
</g>
<!-- layer: 0 -->
<g fill="none" stroke="#000" stroke-width=".17">
<path d="M0 0h296.9v209.9h-296.9zM69.9 24.1h2.9M71.2 35.3h1.6M72 35.3v-.4l.3-.2h.2l.3 .2v.6M72 34.9l-.3-.2h-.3l-.2 .2v.6M72 25.8v8.1M72 36.3v8.1M29.7 48.8v5.9M31.3 49.7h16.8M31.3 52h2.3M34.5 51.7h.7M34.5 52.3h.7"/>
<path d="M36.1 52h2.3M40 51.2v2.3M41.7 52h4.2M46.8 52h.6l.2-.3v-.3l-.2-.2h-.6v1.6M49 50.5v-.5l.4-1.2 .3 1.2v.5M49 50h.7M49.1 52.5h.8M49.1 51.7h.8M49.5 51.2v1.1M50.3 51.4l.2-.2v1.6M50.3 52.8h.4M50.6 49.7h16.8"/>
<path d="M51.1 52.5v.3M52.2 51.2h-.8v.5h.6l.2 .3v.5l-.2 .3h-.4l-.2-.3M53 52h4.4M53 55.3h2.9M53.2 58.5h1.7M53.2 57.7h1.7M53.9 51.9v1.7M54 57.7v.8M59 51.2v2.3M60.7 52h2.1M63.6 51.7h.8M63.6 52.3h.8"/>
<path d="M65.2 52h2.2M69 48.8v5.9M69.9 46.1h2.9M69.9 56.2h2.8M69.9 55.5h2.8M71.5 49.9h.8M71.9 49.9v1.7M71.9 52.2v1.6M71.9 57.8v1.7M53 60.5h3.1M53.4 63h1.7M53.9 62.2v1.6"/>
<path d="M56.7 60.6v3.3M57.1 62.6l.3 1.4 .1-.7 .2 .7 .3-1.4M58.3 63.7h.6M58.3 63.1h.6M58.6 62.6v.9M59.4 62.6h.2l.1 .2v.9l-.1 .3h-.2l-.2-.3v-.9zM60 63.7v.3M60.3 62.8l.2-.2h.3l.2 .2v.3l-.3 .2M60.8 63.3l.2 .2-.2 .5h-.3l-.2-.3M61.3 60.6v3.3M62.9 63h1.7"/>
</g>
<path d="M42.2 71.2v4.8" fill="none" stroke="#fff" stroke-width=".17"/>
<path d="M42.2 71.2h10.1v4.8zM42.2 71.2v4.8h10.1z" fill="#fff" stroke="#fff" stroke-width=".17"/>
<text font-size="6.7" x="217.8" y="169.9">LTL Transformers (Pvt) Ltd</text>
<text font-size="3.7" x="214.6" y="188.6">HV WINDING INSULATIONS</text>
<text font-size="2.9" x="226.4" y="181.6">APS TANZANIA LIMITED</text>
<text font-size="2.3" x="216.6" y="173.6">154/11, Railway Station Road, Angulana, Moratuwa, Sri lanka</text>
<text font-size="2.2" x="225.4" y="191.9">800kVA 11kV/400V TRANSFORMER</text>
<g font-size="1.8">
<text x="216.5" y="148">GENERAL TOLERANCES UNLESS OTHERWISE SPECIFIED</text>
<text x="212" y="150.2">HOLE SIZE ±0.05 / HOLE C-C ±0.05 / OTHER LINIER DIMENSIONS ±1</text>
<text x="200.7" y="162.1">REVISION NO.</text>
<text x="218.3" y="162.1">DATE</text>
<text x="231.7" y="162.1">DRAWN</text>
<text x="252.3" y="162">DESCRIPTION</text>
<text x="276.3" y="162">APPROVED BY</text>
<text x="200.3" y="179">PROJECT:</text>
<text x="200.4" y="185.9">TITLE :</text>
<text x="200.5" y="195.3">DESIGNED BY:</text>
<text x="230.3" y="197.3">DRAWN BY:</text>
<text x="230.4" y="194.8">SCALE:</text>
<text x="244.6" y="197.4">PRASHANTH</text>
<text x="244.6" y="194.8">NTS</text>
<text x="264.2" y="197.4">DESIGN NO:</text>
<text x="264.2" y="194.8">UNITS:</text>
<text x="272.8" y="194.8">mm</text>
<text x="278.5" y="194.8">SIZE:</text>
<text x="285.6" y="194.8">A4</text>
<text x="200.7" y="201.9">APPROVED BY:</text>
<text x="200.7" y="198.6">REVIEWED BY:</text>
<text x="230.3" y="199.8">DRAWING NO: DRW/CT-2314/80-2</text>
<text x="230.3" y="202.4">DATE:</text>
<text x="244.6" y="202.5">2023/07/06</text>
<text x="264.3" y="202.2">REV:00</text>
</g>
<g font-size="1.7">
<text x="292.5" y="187.9" transform="rotate(-90 292.5 187.9)">D:\LAKDHANAVI LIMITED\LTL TRANSFORMERS DRAWINGS IN LTL-DB - DRAWINGS IN LTL-DB\CONTRACTS 2008 -2016\CT2023\CT-2314 800 11 400 AL APS TANZANIA LIMITED\ACTIVE PART CAD &amp;</text>
<text x="294.5" y="187.9" transform="rotate(-90 294.5 187.9)">PACKET\CT-2314 800 11 400 AL APS TANZANIA INSULATION PACKET R0.DWG</text>
<text x="292.6" y="202.6" transform="rotate(-90 292.6 202.6)">7/6/2023 4:33</text>
</g>
</svg>
